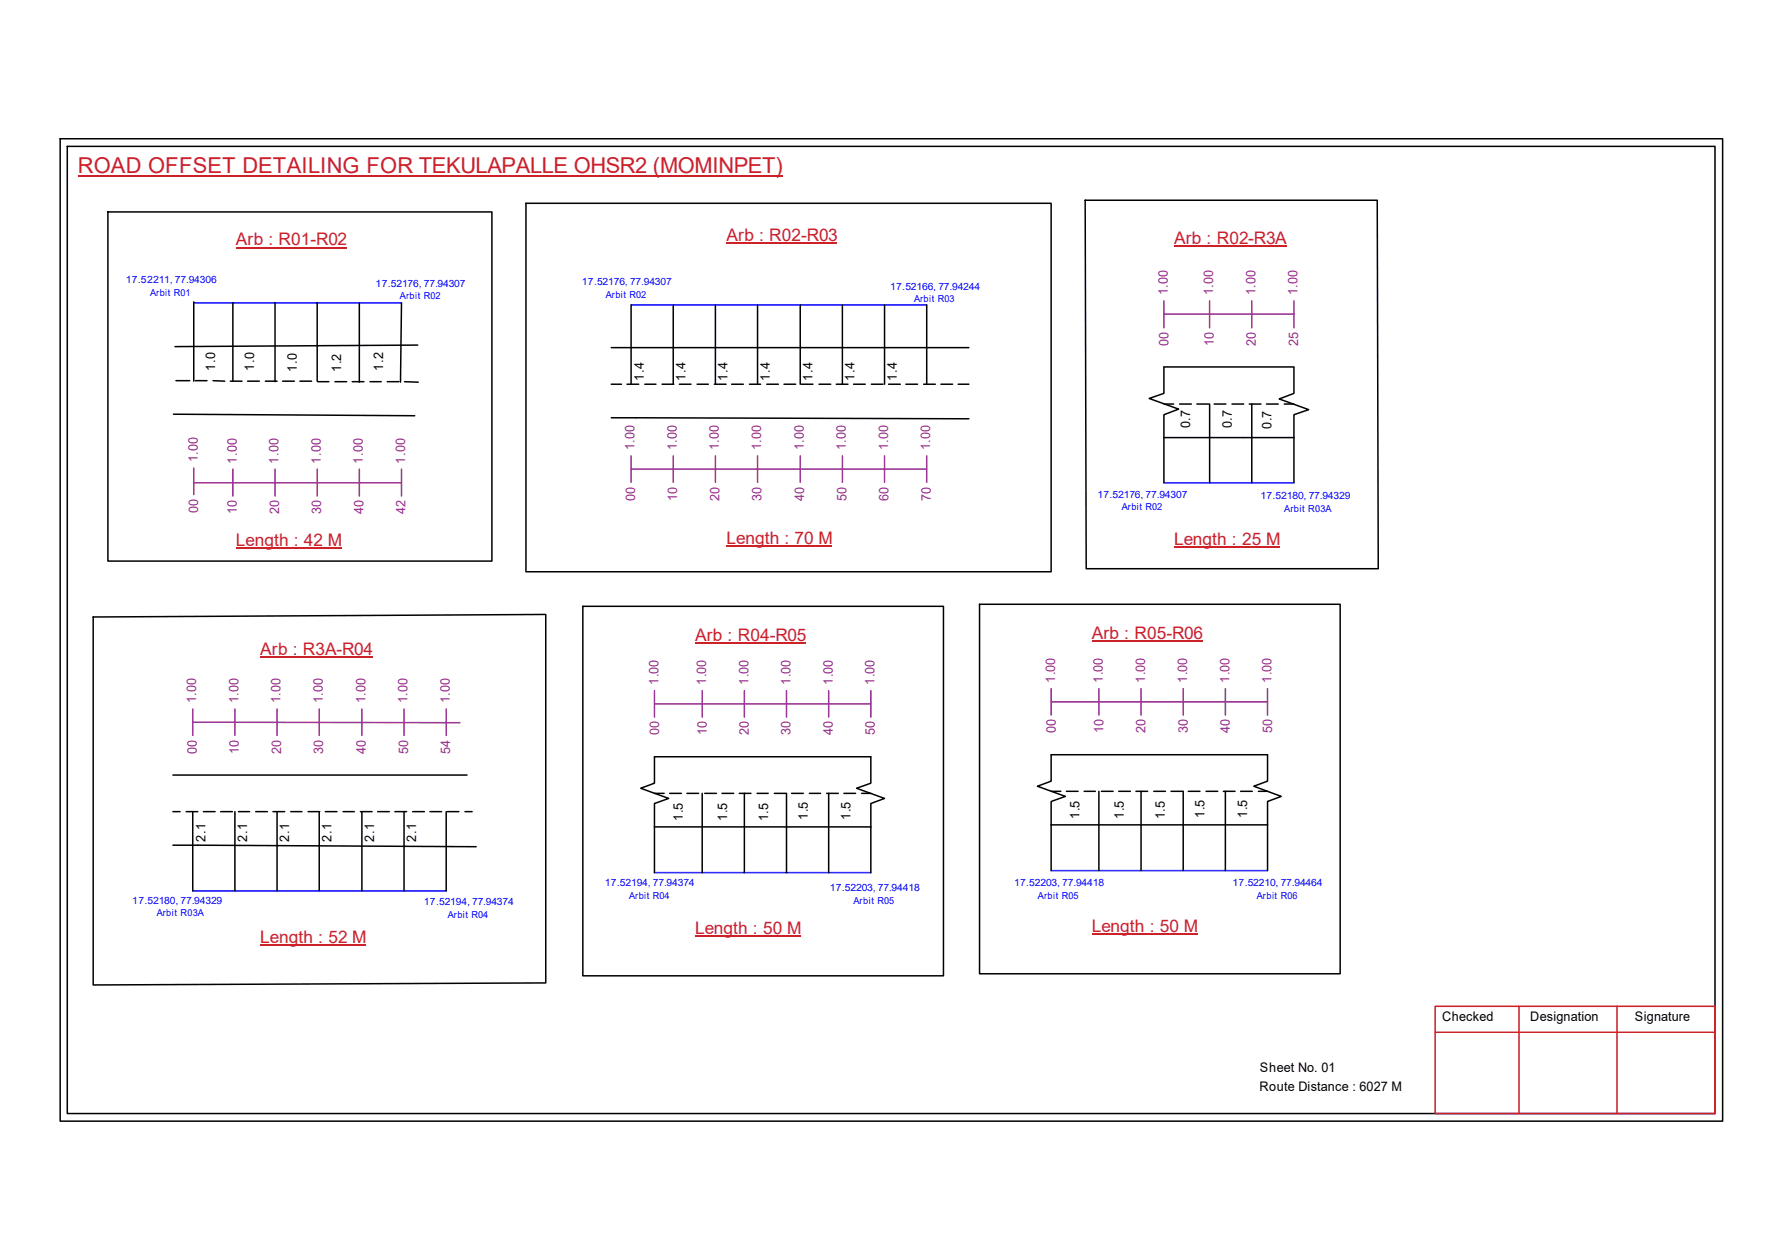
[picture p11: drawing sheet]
<svg xmlns="http://www.w3.org/2000/svg" width="297mm" height="210mm" viewBox="0 0 297 210" stroke-linecap="round" stroke-linejoin="round" font-family="sans-serif">
<g fill="none" stroke="#000" stroke-width=".25">
<path d="M10 23.1h277.1v163.7h-277.1zM11.2 24.4h274.7v161.1h-274.7zM18 35.3h64v58.2h-64zM87.7 33.9h87.5v61.3h-87.5zM180.9 33.4h48.7l.1 61.3h-48.6zM32.3 50.3v13.2M38.8 50.5v13M45.8 50.5v13.1M52.9 50.5v13M59.9 50.5v13.2M66.9 50.5l-.1 13.2M69.6 57.5l-40.4 .2"/>
<path d="M101.9 57.9h59.6M105.2 50.8v13.2M112.2 50.8v13.2M119.2 50.8v13.2M126.3 50.8v13.2M133.4 50.8v13.2M140.4 50.8v13.2M147.4 50.8v13.2M154.5 50.8v13.2M28.9 69l40.2 .3M29.3 63.4h2.3M32.6 63.4h1.9"/>
<path d="M35.5 63.4l2 .1M38.4 63.5h1.9M41.3 63.5h1.9M44.2 63.5h2M47.1 63.5h2M50 63.5h1.9M53 63.6h1.8M55.8 63.6h2M58.7 63.6h2M61.7 63.6h1.8M64.6 63.6h1.9M67.4 63.6l2.3 .1"/>
<path d="M101.9 69.6l59.6 .2M101.9 64h1.7M104.5 64h2M107.5 64h1.8M110.4 64h1.9M113.2 64h2M116.2 64h1.9M119.1 64h1.9M122 64h1.9M124.9 64h1.9M127.8 64h1.9M130.7 64h1.9"/>
<path d="M133.6 64h1.9M136.5 64h2M139.4 64h1.9M142.3 64h1.9M145.2 64h2M148.1 64h2M151 64h1.9M154 64h1.9M156.8 64h2M159.7 64h1.8M194 72.9h21.7M194 67.3h1.6"/>
<path d="M194 72.9v7.5M196.6 67.3h2M199.5 67.3h2M201.6 67.3v13.1M202.4 67.3h1.9M205.4 67.3h1.9M208.2 67.3h2M208.7 67.3v13.1M211.1 67.3h2M214.1 67.3h1.6M215.7 61.1h-21.7v4.4l-2.4 .9 4.9 1.8-2.5 .9v3.8M215.7 61.2v4.3l-2.5 1 4.9 1.7-2.4 .9v3.8"/>
<path d="M215.7 72.9v7.5M15.5 102.8l75.5-.4v61.3l-75.5 .4zM97.2 101h60.1v61.6h-60.1zM163.3 100.7h60.1v61.5h-60.1zM28.8 135.2h1.2M28.8 129.1h49M31 135.2h2M32.1 135.2v13.2M33.9 135.2h2M36.8 135.2h1.9M39.2 135.2v13.2M39.7 135.2h1.9"/>
<path d="M42.6 135.2h2M45.5 135.2h2M46.2 135.2v13.2M48.5 135.2h1.8M51.3 135.2h2M53.2 135.2v13.2M54.2 135.2h2M57.2 135.2h1.9M60.1 135.2h1.9M60.3 135.2v13.2M62.9 135.2h2M65.8 135.2h2"/>
<path d="M67.3 135.2v13.2M68.8 135.2h1.9M71.7 135.2h1.9M74.4 135.2v13.2M74.5 135.2h2M77.5 135.2h1.2M109.1 137.8v-3.9l2.4-.9-4.7-1.7 2.3-.8v-4.4h36.1v4.4l-2.4 .8 4.6 1.7-2.2 .9v3.9M109.1 137.8h36.1M109.1 132.2h1.6M109.1 137.8v7.6M111.6 132.2h2M114.5 132.2h2"/>
<path d="M117 132.2v13.2M117.5 132.2h1.9M120.4 132.2h1.9M123.2 132.2h2M124.1 132.2v13.2M126.2 132.2h1.9M129.1 132.2h1.9M131.1 132.2v13.2M131.9 132.2h2M134.9 132.2h1.9M137.8 132.2h1.9M138.1 132.2v13.2"/>
<path d="M140.7 132.2h1.9M143.6 132.2h1.6M145.2 137.8v7.6M175.2 137.4v-3.9l2.4-.8-4.7-1.7 2.3-.9v-4.4h36.1v4.4l-2.3 .9 4.6 1.7-2.3 .8v3.9M175.2 137.4h36.1M175.2 131.8h1.6M175.2 137.4v7.6M177.8 131.8h1.9M180.7 131.8h1.9M183.2 131.8v13.2M183.6 131.8h1.9M186.5 131.8h1.9"/>
<path d="M189.4 131.8h1.9M190.2 131.8v13.2M192.3 131.8h2M195.2 131.8h1.9M197.2 131.8v13.2M198.1 131.8h1.9M201 131.8h2M203.9 131.8h2M204.3 131.8v13.2M206.8 131.8h1.9M209.8 131.8h1.5M211.3 137.4v7.6"/>
<path d="M28.8 140.8l50.6 .3"/>
</g>
<path d="M239.2 167.6h46.7v17.9h-46.7zM239.2 172h46.7M253.2 167.6v17.9M269.5 167.6v17.9" fill="none" stroke="#cc1f26" stroke-width=".25"/>
<path d="M13 29.3h117.4" fill="none" stroke="#cd2027" stroke-width=".25"/>
<path d="M32.3 50.5h34.6M105.2 50.8h49.3M194 80.4h21.7M32.1 148.4h42.3M109.1 145.4h36.1M175.2 145h36.1" fill="none" stroke="#00f" stroke-width=".25"/>
<g fill="none" stroke="#93278f" stroke-width=".25">
<path d="M194 52.3h21.7M194 50.1v4.5M201.6 50.1v4.5M208.7 50.1v4.5M215.7 50.1v4.5M32.3 78v4.4M38.8 78.1v4.5M45.8 78.1v4.5M52.9 78.1v4.5M59.9 78.1v4.5M66.9 78.1v4.5M105.2 78.1h49.3"/>
<path d="M105.2 75.9v4.4M112.2 75.9v4.4M119.2 75.9v4.4M126.3 75.9v4.4M133.4 75.9v4.4M140.4 75.9v4.4M147.4 75.9v4.4M154.5 75.9v4.4M32.3 80.4h34.6M32.1 118.1v4.4M39.2 118.1v4.4M46.2 118.1v4.4"/>
<path d="M53.2 118.1v4.4M60.3 118.1v4.4M67.3 118.1v4.4M74.4 118.1v4.4M109.1 117.3h36.1M109.1 115.1v4.4M117 115.1v4.4M124.1 115.1v4.4M131.1 115.1v4.4M138.1 115.1v4.4M145.2 115.1v4.4M175.2 116.9h36.1"/>
<path d="M175.2 114.7v4.4M183.2 114.7v4.4M190.2 114.7v4.4M197.2 114.7v4.4M204.3 114.7v4.4M211.3 114.7v4.4M32.1 120.3l44.6 .1"/>
</g>
<path d="M39.3 41.2h18.5M121.1 40.6h18.5M195.7 41h18.7M39.3 91.3h17.6M121.1 90.9h17.6M195.7 91.1h17.6M43.4 109.4h18.7M115.9 107.1h18.4M182 106.8h18.4M43.4 157.4h17.6M115.9 155.9h17.6M182 155.5h17.6" fill="none" stroke="#cd2027" stroke-width=".17"/>
<text font-size="3.6" fill="#cd2027" x="13" y="28.9">ROAD OFFSET DETAILING FOR TEKULAPALLE OHSR2 (MOMINPET)</text>
<g font-size="2.9" fill="#cd2027">
<text x="39.3" y="40.9">Arb : R01-R02</text>
<text x="121.1" y="40.2">Arb : R02-R03</text>
<text x="195.7" y="40.6">Arb : R02-R3A</text>
<text x="39.3" y="90.9">Length : 42 M</text>
<text x="121.1" y="90.6">Length : 70 M</text>
<text x="195.7" y="90.8">Length : 25 M</text>
<text x="115.9" y="106.8">Arb : R04-R05</text>
<text x="182" y="106.4">Arb : R05-R06</text>
<text x="43.4" y="109.1">Arb : R3A-R04</text>
<text x="115.9" y="155.5">Length : 50 M</text>
<text x="182" y="155.2">Length : 50 M</text>
<text x="43.4" y="157.1">Length : 52 M</text>
</g>
<g font-size="2.2" fill="#93278f">
<text x="194.7" y="49.2" transform="rotate(-90 194.7 49.2)">1.00</text>
<text x="202.2" y="49.2" transform="rotate(-90 202.2 49.2)">1.00</text>
<text x="209.3" y="49.2" transform="rotate(-90 209.3 49.2)">1.00</text>
<text x="216.3" y="49.2" transform="rotate(-90 216.3 49.2)">1.00</text>
<text x="194.8" y="57.7" transform="rotate(-90 194.8 57.7)">00</text>
<text x="202.3" y="57.7" transform="rotate(-90 202.3 57.7)">10</text>
<text x="209.3" y="57.7" transform="rotate(-90 209.3 57.7)">20</text>
<text x="216.4" y="57.7" transform="rotate(-90 216.4 57.7)">25</text>
<text x="33" y="77" transform="rotate(-90 33 77)">1.00</text>
<text x="39.5" y="77.2" transform="rotate(-90 39.5 77.2)">1.00</text>
<text x="46.4" y="77.2" transform="rotate(-90 46.4 77.2)">1.00</text>
<text x="53.5" y="77.2" transform="rotate(-90 53.5 77.2)">1.00</text>
<text x="60.5" y="77.2" transform="rotate(-90 60.5 77.2)">1.00</text>
<text x="67.5" y="77.2" transform="rotate(-90 67.5 77.2)">1.00</text>
<text x="105.8" y="75" transform="rotate(-90 105.8 75)">1.00</text>
<text x="112.8" y="75" transform="rotate(-90 112.8 75)">1.00</text>
<text x="119.8" y="75" transform="rotate(-90 119.8 75)">1.00</text>
<text x="126.9" y="75" transform="rotate(-90 126.9 75)">1.00</text>
<text x="134" y="75" transform="rotate(-90 134 75)">1.00</text>
<text x="141" y="75" transform="rotate(-90 141 75)">1.00</text>
<text x="148" y="75" transform="rotate(-90 148 75)">1.00</text>
<text x="155.1" y="75" transform="rotate(-90 155.1 75)">1.00</text>
<text x="105.9" y="83.5" transform="rotate(-90 105.9 83.5)">00</text>
<text x="112.9" y="83.5" transform="rotate(-90 112.9 83.5)">10</text>
<text x="119.9" y="83.5" transform="rotate(-90 119.9 83.5)">20</text>
<text x="127" y="83.5" transform="rotate(-90 127 83.5)">30</text>
<text x="134.1" y="83.5" transform="rotate(-90 134.1 83.5)">40</text>
<text x="141.1" y="83.5" transform="rotate(-90 141.1 83.5)">50</text>
<text x="148.1" y="83.5" transform="rotate(-90 148.1 83.5)">60</text>
<text x="155.1" y="83.5" transform="rotate(-90 155.1 83.5)">70</text>
<text x="33.1" y="85.5" transform="rotate(-90 33.1 85.5)">00</text>
<text x="39.5" y="85.7" transform="rotate(-90 39.5 85.7)">10</text>
<text x="46.5" y="85.7" transform="rotate(-90 46.5 85.7)">20</text>
<text x="53.5" y="85.7" transform="rotate(-90 53.5 85.7)">30</text>
<text x="60.6" y="85.7" transform="rotate(-90 60.6 85.7)">40</text>
<text x="67.6" y="85.7" transform="rotate(-90 67.6 85.7)">42</text>
<text x="175.9" y="113.8" transform="rotate(-90 175.9 113.8)">1.00</text>
<text x="183.9" y="113.8" transform="rotate(-90 183.9 113.8)">1.00</text>
<text x="190.9" y="113.8" transform="rotate(-90 190.9 113.8)">1.00</text>
<text x="197.9" y="113.8" transform="rotate(-90 197.9 113.8)">1.00</text>
<text x="204.9" y="113.8" transform="rotate(-90 204.9 113.8)">1.00</text>
<text x="212" y="113.8" transform="rotate(-90 212 113.8)">1.00</text>
<text x="32.7" y="117.2" transform="rotate(-90 32.7 117.2)">1.00</text>
<text x="39.7" y="117.2" transform="rotate(-90 39.7 117.2)">1.00</text>
<text x="46.8" y="117.2" transform="rotate(-90 46.8 117.2)">1.00</text>
<text x="53.8" y="117.2" transform="rotate(-90 53.8 117.2)">1.00</text>
<text x="60.9" y="117.2" transform="rotate(-90 60.9 117.2)">1.00</text>
<text x="67.9" y="117.2" transform="rotate(-90 67.9 117.2)">1.00</text>
<text x="75" y="117.2" transform="rotate(-90 75 117.2)">1.00</text>
<text x="109.8" y="114.1" transform="rotate(-90 109.8 114.1)">1.00</text>
<text x="117.7" y="114.1" transform="rotate(-90 117.7 114.1)">1.00</text>
<text x="124.8" y="114.1" transform="rotate(-90 124.8 114.1)">1.00</text>
<text x="131.8" y="114.1" transform="rotate(-90 131.8 114.1)">1.00</text>
<text x="138.8" y="114.1" transform="rotate(-90 138.8 114.1)">1.00</text>
<text x="145.8" y="114.1" transform="rotate(-90 145.8 114.1)">1.00</text>
<text x="32.8" y="125.6" transform="rotate(-90 32.8 125.6)">00</text>
<text x="39.8" y="125.6" transform="rotate(-90 39.8 125.6)">10</text>
<text x="46.9" y="125.6" transform="rotate(-90 46.9 125.6)">20</text>
<text x="53.9" y="125.6" transform="rotate(-90 53.9 125.6)">30</text>
<text x="61" y="125.6" transform="rotate(-90 61 125.6)">40</text>
<text x="68" y="125.6" transform="rotate(-90 68 125.6)">50</text>
<text x="75.1" y="125.6" transform="rotate(-90 75.1 125.6)">54</text>
<text x="109.9" y="122.5" transform="rotate(-90 109.9 122.5)">00</text>
<text x="117.8" y="122.5" transform="rotate(-90 117.8 122.5)">10</text>
<text x="124.8" y="122.5" transform="rotate(-90 124.8 122.5)">20</text>
<text x="131.8" y="122.5" transform="rotate(-90 131.8 122.5)">30</text>
<text x="138.8" y="122.5" transform="rotate(-90 138.8 122.5)">40</text>
<text x="145.8" y="122.5" transform="rotate(-90 145.8 122.5)">50</text>
<text x="176" y="122.2" transform="rotate(-90 176 122.2)">00</text>
<text x="183.9" y="122.2" transform="rotate(-90 183.9 122.2)">10</text>
<text x="191" y="122.2" transform="rotate(-90 191 122.2)">20</text>
<text x="198" y="122.2" transform="rotate(-90 198 122.2)">30</text>
<text x="205" y="122.2" transform="rotate(-90 205 122.2)">40</text>
<text x="212" y="122.2" transform="rotate(-90 212 122.2)">50</text>
</g>
<g font-size="2.2">
<text x="35.9" y="61.7" transform="rotate(-90 35.9 61.7)">1.0</text>
<text x="42.4" y="61.7" transform="rotate(-90 42.4 61.7)">1.0</text>
<text x="49.5" y="61.9" transform="rotate(-90 49.5 61.9)">1.0</text>
<text x="56.9" y="62" transform="rotate(-90 56.9 62)">1.2</text>
<text x="63.9" y="61.7" transform="rotate(-90 63.9 61.7)">1.2</text>
<text x="107.3" y="63.4" transform="rotate(-90 107.3 63.4)">1.4</text>
<text x="114.3" y="63.4" transform="rotate(-90 114.3 63.4)">1.4</text>
<text x="121.3" y="63.4" transform="rotate(-90 121.3 63.4)">1.4</text>
<text x="128.3" y="63.4" transform="rotate(-90 128.3 63.4)">1.4</text>
<text x="135.4" y="63.4" transform="rotate(-90 135.4 63.4)">1.4</text>
<text x="142.4" y="63.4" transform="rotate(-90 142.4 63.4)">1.4</text>
<text x="149.5" y="63.4" transform="rotate(-90 149.5 63.4)">1.4</text>
<text x="198.4" y="71.4" transform="rotate(-90 198.4 71.4)">0.7</text>
<text x="205.4" y="71.4" transform="rotate(-90 205.4 71.4)">0.7</text>
<text x="212" y="71.5" transform="rotate(-90 212 71.5)">0.7</text>
<text x="113.8" y="136.7" transform="rotate(-90 113.8 136.7)">1.5</text>
<text x="121.2" y="136.7" transform="rotate(-90 121.2 136.7)">1.5</text>
<text x="128.1" y="136.8" transform="rotate(-90 128.1 136.8)">1.5</text>
<text x="134.7" y="136.6" transform="rotate(-90 134.7 136.6)">1.5</text>
<text x="141.8" y="136.6" transform="rotate(-90 141.8 136.6)">1.5</text>
<text x="180" y="136.4" transform="rotate(-90 180 136.4)">1.5</text>
<text x="187.3" y="136.4" transform="rotate(-90 187.3 136.4)">1.5</text>
<text x="194.2" y="136.5" transform="rotate(-90 194.2 136.5)">1.5</text>
<text x="200.8" y="136.2" transform="rotate(-90 200.8 136.2)">1.5</text>
<text x="207.9" y="136.2" transform="rotate(-90 207.9 136.2)">1.5</text>
<text x="34.2" y="140.2" transform="rotate(-90 34.2 140.2)">2.1</text>
<text x="41.2" y="140.2" transform="rotate(-90 41.2 140.2)">2.1</text>
<text x="48.2" y="140.2" transform="rotate(-90 48.2 140.2)">2.1</text>
<text x="55.2" y="140.2" transform="rotate(-90 55.2 140.2)">2.1</text>
<text x="62.4" y="140.2" transform="rotate(-90 62.4 140.2)">2.1</text>
<text x="69.4" y="140.2" transform="rotate(-90 69.4 140.2)">2.1</text>
<text x="240.4" y="170.1">Checked</text>
<text x="255.1" y="170.1">Designation</text>
<text x="272.5" y="170.1">Signature</text>
<text x="210" y="178.6">Sheet No. 01</text>
<text x="209.9" y="181.7">Route Distance : 6027 M</text>
</g>
<g font-size="1.7" fill="#00f">
<text x="21" y="47.2">17.52211, 77.94306</text>
<text x="62.6" y="47.8">17.52176, 77.94307</text>
<text x="97" y="47.5">17.52176, 77.94307</text>
<text x="148.4" y="48.3">17.52166, 77.94244</text>
<text x="182.9" y="82.9">17.52176, 77.94307</text>
<text x="210.1" y="83.1">17.52180, 77.94329</text>
<text x="100.8" y="147.7">17.52194, 77.94374</text>
<text x="138.3" y="148.4">17.52203, 77.94418</text>
<text x="169" y="147.7">17.52203, 77.94418</text>
<text x="205.4" y="147.7">17.52210, 77.94464</text>
<text x="22.1" y="150.5">17.52180, 77.94329</text>
<text x="70.7" y="150.8">17.52194, 77.94374</text>
</g>
<g font-size="1.6" fill="#00f">
<text x="25" y="49.3">Arbit R01</text>
<text x="66.7" y="49.9">Arbit R02</text>
<text x="101" y="49.6">Arbit R02</text>
<text x="152.4" y="50.4">Arbit R03</text>
<text x="187" y="85">Arbit R02</text>
<text x="214.1" y="85.3">Arbit R03A</text>
<text x="104.9" y="149.8">Arbit R04</text>
<text x="173" y="149.8">Arbit R05</text>
<text x="209.5" y="149.8">Arbit R06</text>
<text x="26.1" y="152.7">Arbit R03A</text>
<text x="74.6" y="152.9">Arbit R04</text>
<text x="142.3" y="150.5">Arbit R05</text>
</g>
</svg>
